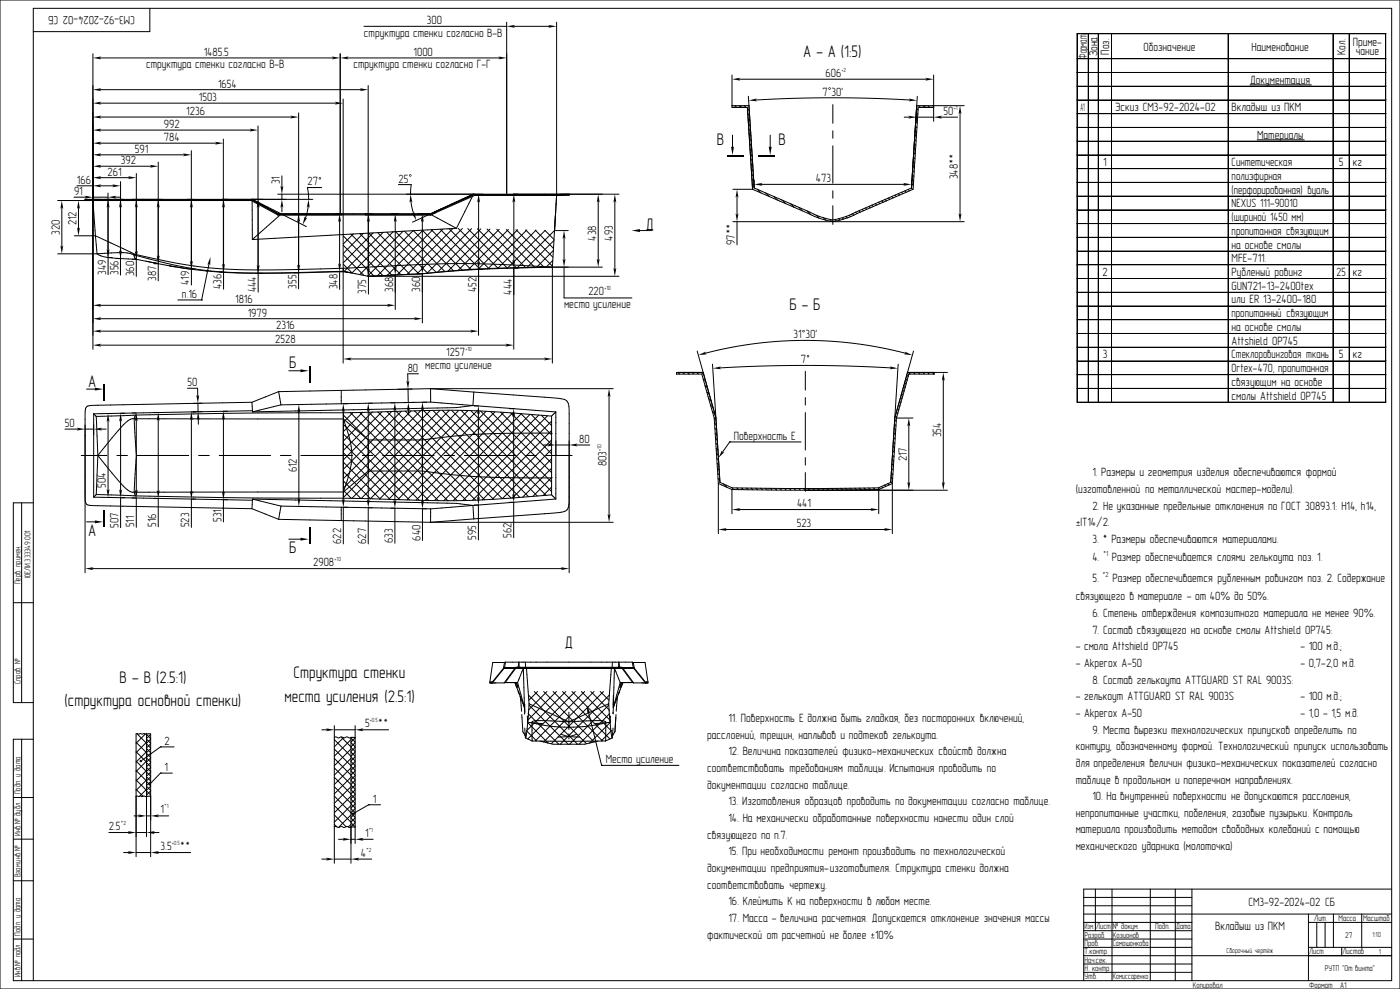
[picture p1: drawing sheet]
<svg xmlns="http://www.w3.org/2000/svg" width="841mm" height="594mm" viewBox="0 0 841 594" stroke-linecap="round" stroke-linejoin="round" font-family="sans-serif">
<g fill="none" stroke="#000" stroke-width=".6">
<path d="M0 0h841v594h-841zM90 5v14h-70M219 16h85M304 13v104M308 16h22M334 13v104l-2 43M56 32v178M60 35h140M204 32v96M208 35h92M647 20h186M647 35h186"/>
<path d="M654 20v222M660 20v222M668 20v222M738 20v222M801 20v222M810 20v222M811 20v222M832 21v14M832 36v8M833 21v14h-186M833 36v8h-186M833 20h-186v222h186v-8"/>
<path d="M60 54h157M206 59v159M221 51v115M440 45v19h9l3 50M444 48h113M450 58l3 55M551 58l-3 55M561 45v28M647 52h186v8h-186M751 51h37M832 44v8M832 52v8"/>
<path d="M833 44v8h-186M60 78h91M60 70h115M60 62h142M155 76v99M179 68v105M440 63h10M441 63l1 1M444 63l1 1M447 63l1 1M448 64h-4M449 65l1 1"/>
<path d="M449 68l1 1M449 71l1 1M449 72l1 8M450 74l1 2M450 77l1 2M454 60l48-1 45 1M500 79v4M500 63v11M543 70h4M550 78l1 1M550 76l1 1M550 73l1 1"/>
<path d="M550 70l1 1M550 68l1 1M551 65l1 1M551 70h10M552 63l1 1M553 64h3M555 63l1 1M555 64h.1M557 63l1 1M560 63l1 1M561 64h-9l-3 50-31 13a56 56 0 0 1-18 6 120 120 0 0 1-27-10l-21-9M565 70h10"/>
<path d="M577 67v62M579 63h-28v10M647 60h186v8h-186M647 68h186M832 60v8M832 69v8M832 77v8M833 69v8h-186M833 77v8h-186M60 93h51M60 100h31M60 86h70"/>
<path d="M95 97v72M115 90v81M134 83v91M440 81v7M450 80l1 2M450 84l1 1M450 87l1 1M451 90l1 1M451 93l1 1M451 96l1 1M451 99l1 1M463 81v7"/>
<path d="M500 88v22M548 100l1 1M549 97v1M549 94l1 1M549 93l-1 20M549 92l1 1M549 89l1 1M549 86l1 1M549 84l1 1M550 81v1M647 85h186v8h-186M647 93h186v8h-186"/>
<path d="M755 84h28M832 85v8M832 93v8M44 118h8M46 112h10M51 120h.1M51 120h100M56 118h9M60 112h8M60 107h18M65 116v39M69 118h3"/>
<path d="M72 109v56M82 104v62M151 120l16 8M152 120l32 16M167 117h205M169 106v7M169 117v3M185 113v7M185 113h.1M185 113h8M188 120h-137M239 111h8v6"/>
<path d="M284 118l-10 19M284 117l-36 16M285 117l-26 11M285 117h57M285 117l-23 10M285 117l-26 12M342 117h-57M440 114h12M443 118v11M451 102l1 1M452 105l1 1M452 108l1 1"/>
<path d="M452 111l1 1M453 113l36 16a31 31 0 0 0 13 3l8-3 38-16M453 108v5M455 114l2 2M457 111h87M460 116l2 2M465 118l2 2M500 115v4M532 120l1 1M534 119l1 1M536 118v1M538 117v1"/>
<path d="M540 116v1M542 115v1M544 115h.1M546 114v1M547 113l1 1M548 108v5M548 110l1 1M548 108l1 1M548 105l1 1M548 102l1 1M647 118h186v8h-186M647 101h186"/>
<path d="M832 102v8M832 110v8M832 118v8M833 102v8h-186M833 110v8h-186M35 120h116M37 124v24M47 124v14M56 120l1 22M65 124v27M151 120l16 9M151 121l1 23"/>
<path d="M167 129h92M167 129h.1M167 128h92M168 129l-16 15M169 124v3M185 124l-2 7M204 132v27M205 128v1M219 128v1M221 132v30M224 140l-18 18M227 140l25 25"/>
<path d="M230 140l-23 23M232 139l25 25M236 139l-25 25M237 132v29M238 139l24 25M242 139l-26 26M243 139l24 24M247 121l2 8M248 139l-27 27M248 139l25 24M254 138l24 24M254 132v28"/>
<path d="M254 138l-27 28M259 129h.1M259 128v1M259 129l15 8M259 138l24 24M260 138l-27 27M261 127h.1M262 128l-3 1M264 138l25 24M266 138l-27 27M270 137l24 25M272 137l-28 28"/>
<path d="M274 137l-62 4M275 137l24 24M278 137l-28 28M281 137l24 24 23-23M283 137l-27 27M287 137l23 24M288 121v37M289 137l-26 27M293 138l23 23M294 138l-25 25M298 138l23 23M300 138l-25 25"/>
<path d="M304 138l23 23M305 138l-24 24M309 121v36M310 138l22 22M311 138l-24 24M316 138l16 17M316 138l-23 24M322 138l10 11M322 138l-23 23M327 138l6 6M333 138l-22 23M333 138h.1"/>
<path d="M333 138h8M359 121v35M369 121v41M384 138h7M440 133h139M443 133v14M470 120l2 2M475 122l2 2M480 125l2 2M485 127l2 2M490 129l2 2M495 131l1 1"/>
<path d="M498 132l2 1M500 124v11M501 132l1 1M504 131l1 1M506 131l1 1M508 130l1 1M510 129l1 1M512 128l1 1M514 127l1 1M516 127h1M518 126l1 1M520 125l1 1"/>
<path d="M522 124l1 1M524 123l1 1M526 122l1 1M528 121l1 1M530 121h1M647 126h186v8h-186M647 134h186M832 126v8M832 135v8M833 135v8h-186M35 152h23M45 142h12"/>
<path d="M57 142l1 10M57 142l24 11M58 152l3 2 4 1M58 152a56 56 0 0 1 21 0l1 1M65 155h7M65 155h2M65 155v10M70 155h2M72 155l10 1M79 156h3M80 153a242 242 0 0 0 54 10M80 153l1 2 1 1"/>
<path d="M81 153a290 290 0 0 0 88 9l37-1M81 153h-1M82 156l13 2M88 157l4 1M92 158h2M93 158h2M95 158l7 2M102 160l8 1M102 160h3M102 160h.1M104 160l7 1M126 158l-5 22"/>
<path d="M206 142l24 24M206 147l19 19M206 153l13 12M206 159l6 5M211 141l24 24M212 141l-60 3M212 141l-6 6M216 140l25 25M218 140l-12 12M222 140l24 25M332 156l-4 5M332 150l-10 11"/>
<path d="M333 144l-17 17M339 142v14M647 151h186v8h-186M647 159h186v8h-186M832 143v8M832 151v8M832 159v8M833 143v8h-186M110 161h1M111 161l6 1M111 161h1M112 161l12 2"/>
<path d="M124 163h.1M124 163l31 1M132 163h2M155 164h3M177 164h2M179 164h-24M202 163h4M204 163v11M206 163h2M206 163l-27 1M206 163l-44 1-28-1M206 163h.1"/>
<path d="M206 163l15 3M206 161v2M208 163h1M208 163l1 1M209 163v1M209 164h2M221 166v11M235 165h2v21M251 164h3M254 164v30M254 164h.1M254 164l-33 2"/>
<path d="M287 162l-33 2M287 162v39M287 162h3M288 162v13M309 161a528 528 0 0 0-55 3M309 161v49M309 161l-22 1M309 161h2M330 160h.1M331 160l-22 1M332 160l-23 1M332 160v58"/>
<path d="M332 160h.1M332 160l-23-1a698 698 0 0 0-95 2h-8M339 160v19h41M362 160h-30M372 166h-151M647 167h186M832 168v8M832 176v8M833 168v8h-186M833 176v8h-186M60 183h173M60 191h190"/>
<path d="M60 199h223M107 180h14M121 180h.1M647 184h186v8h-186M647 192h186v8h-186M832 184v8M832 192v8M60 207h245M210 216h118M419 211l11 40-8-27h-16v1h16l7 26 3 39M423 212a238 238 0 0 1 121 0M428 219l4 71 8 3h44h44l7-3 5-71"/>
<path d="M549 211l-11 40M647 217h186v8h-186M647 200h186M832 201v8M832 209v8M832 217v8M833 201v8h-186M833 209v8h-186M52 234h5M113 233h6v5M167 235l-16 7M167 235l2 8"/>
<path d="M174 223h7M205 234v8M245 234v8M251 224h-6v6M259 233l-92 2M259 233v9M259 233l26 2M259 233h109M285 235l50 4 4 1 2 2 1 5v97M285 235l-1 9M366 237v73M407 224l1 1"/>
<path d="M410 224l1 1M413 224l1 1M416 224l1 1M419 224l1 1M421 224l2 1M422 228l2 1M424 232l1 1M425 235l1 2M426 239l1 2M432 221l50-2 27 1 26 1M484 223v11M484 239v4"/>
<path d="M541 239h1M542 236v1M542 234l1 1M543 232l1 1M544 230v1M544 228h1M545 225l1 1M546 224l1 1M546 225h15M546 225l-7 26M546 225h.1M549 224l1 1"/>
<path d="M551 224l1 1M554 224l1 1M557 224l1 1M560 224l1 1M561 224v1M567 228v62M569 224h-24l-7 27M647 225h186v8h-186M647 233h186M832 225v8M832 234v8M39 258h8"/>
<path d="M51 258h5M56 249v50M56 249l2 1M58 250l1 24M60 258h4M65 248h2M65 252v43M72 248h3M72 252v43M79 248h3M81 251l-2 1-2 1a118 118 0 0 0-18 21M81 251v9a112 112 0 0 1 0 30v6"/>
<path d="M81 251l125 1M81 249h.1M81 249l53-1a2584 2584 0 0 0 119-1 471 471 0 0 1 55 1l23 2M81 249v2M81 249l-23 1M82 252v43M93 248h2M95 252v43M115 247h2M115 251v45M116 242l-60 1-3 1-1 1-1 5v94M119 242v5"/>
<path d="M119 251v4M121 242h-5M121 247h-5M134 247h3M134 251v45M151 242h-35M151 242l1 5M152 247l-96 2M152 247h.1M169 243l-17 4M179 243h3M180 247v53"/>
<path d="M206 242h3M206 246v55M206 249l52 52M206 255l46 45M206 252a65 65 0 0 1 5 20v5a72 72 0 0 1-5 19M206 252l15 12h33M206 252v16M210 248l53 53M212 248l-6 6M216 248l53 53M218 248l-12 11M221 242h3"/>
<path d="M221 246v55M221 248l54 53M224 247l-18 18M227 247l53 54M229 247l-23 24M232 247l54 53M235 242h2M235 247l-29 29M237 246v55M238 247l53 53M241 247l-35 35M244 247l52 53"/>
<path d="M245 246v3M247 247l-41 41M249 247l53 52 29-29M253 247l-47 46M254 242h2M254 246v56M255 247l52 52M259 247l-53 52M259 242l-90 1M259 242l25 2M260 247l52 52M264 246l-53 53"/>
<path d="M266 246l52 52M270 246l-53 53M271 246l52 52M276 247l-54 53M277 247l51 50M281 247l-53 53M283 247l48 48M284 244l-10 1-122 2M284 244l50 3M285 244h2M287 247l-54 53M287 248v51"/>
<path d="M289 247l42 43M292 247l-53 53M295 247l36 37M297 247l-53 53M301 248l30 30M303 248l-53 52M306 245h3M307 248l24 25M308 248l-53 53M309 249v49M313 248l18 19M313 248l-52 53"/>
<path d="M318 249l-51 52M319 249l12 12M324 249l-52 52M325 249l6 7M329 250l-51 51M331 253l-47 47M331 259l-41 41M331 250v47M334 247l-3 3M334 247v53M427 243l1 2M428 247l1 2"/>
<path d="M429 251l1 1M429 254l1 1M429 257l2 1M484 248v22M537 257l1 1M537 255l1 1M537 252l1 1M538 251l-2 19M538 250h1M538 247l1 1M539 251l-3 39M539 251h9"/>
<path d="M539 245l1 1M540 243l1 1M540 241l1 1M546 255v35M49 274h15M59 274a116 116 0 0 0 18 21l4 1M59 274l-1 23M70 274h6M83 274h30M119 274h7M132 274h30M169 274h6"/>
<path d="M181 274h31M206 274v22M206 278l22 22M206 261l40 39M206 266l34 34M206 272l28 28M218 274h6M230 274h31M254 264v19M267 274h6M279 274h31M316 274h6"/>
<path d="M326 267h4M328 274h16M331 264l-35 36M331 276l-23 23M332 260h-29a363 363 0 0 0-49 4M334 267h8M346 267h8M430 260l1 1M430 263l1 1M430 266l1 1M430 269l1 1M430 272l1 1"/>
<path d="M431 275l1 1M431 278l1 1M438 265h.1M438 265l-4 7M438 265h43M484 275v4M536 279l1 1M536 276l1 1M536 273l1 1M536 271l1 1M536 268l1 1M537 265l1 1"/>
<path d="M537 263l1 1M537 260l1 1M51 295l1 7v1l2 1 97 2M56 299l96 1M58 297l23 1M58 297l-2 2M65 299h2M75 299h-3v18M79 299h3v18M81 296v2M81 298h.1M93 299h2v17"/>
<path d="M117 300h-2v17M152 300l122 2 10 2M152 300h.1M152 300l17 4M206 283l17 17M206 289l11 10M206 295l5 4M206 296h-125M254 283a428 428 0 0 0 78 4M254 283h-33l-15 13M331 297l-23 2a475 475 0 0 1-55 2l-47-2h-51l-74-1M331 281l-17 18"/>
<path d="M331 287l-11 11M331 293l-5 5M331 297l3 3M334 300l-50 4M342 298l-1 7-1 2h-2l-53 5M431 281l1 1M431 284l1 1M431 287l1 1M432 290l8 4M432 290v31M432 283h.1M432 286h.1"/>
<path d="M435 291l2 2M440 294h44M440 294v15M440 293l1 1M443 293l1 1M445 294h.1M446 293l1 1M448 293l1 1M451 293l1 1M454 293l1 1M457 293l1 1M460 293l1 1"/>
<path d="M463 293l1 1M465 293l2 1M466 294h.1M468 293l1 1M471 293l1 1M474 293l1 1M477 293l1 1M480 293l1 1M483 293l1 1M484 294h85M484 284v11M485 293l1 1"/>
<path d="M488 293l1 1M491 293l1 1M494 293l1 1M497 293l1 1M499 293l1 1M502 293l1 1M505 293l1 1M508 293l1 1M511 293l1 1M513 293l1 1M516 293l1 1M519 293l1 1"/>
<path d="M522 293l1 1M522 294h.1M525 293l1 1M527 293l1 1M528 294h-44M528 294v15M529 292l1 1M531 291l1 1M533 290l1 1M535 289l1 1M535 287l1 1M535 286h.1"/>
<path d="M535 284l1 1M535 283h.1M536 281l1 1M536 290l-8 4M536 290v31M536 289h.1M13 302v120M20 302h-12v120h12M52 313h5M137 300h-3v14M151 306l16 6M152 300l-1 6"/>
<path d="M167 312l92 2M169 304l90 2M169 304l-2 8M179 304h3M205 305v8M209 305h-3v22M224 305h-3v22M235 305h2M237 305v21M256 306h-2v19M259 314h109M259 306v8"/>
<path d="M284 304l-25 2M284 304l1 8M285 312l-26 2M285 303h2v21M306 302h3v21M444 306h80M532 318h-96M174 324h7M55 342h283M8 362h12M303 398h-7l-2 12M303 398l-1 3"/>
<path d="M304 398h76M304 398h-1M304 398l-1 3M316 398v3M368 398v3M380 398h.1M380 398v3M380 398h7l2 12M380 398l1 3M294 410h9M294 410h2M295 410h.1"/>
<path d="M303 401h78M303 401l-7 9M303 401v1M303 402h78M303 402l-7 8M303 410h.1M305 401v1M309 401h65M309 402l-6 8M310 402l-7 8M310 410l1 3M310 413l-1-3 3 7"/>
<path d="M311 410h-8M311 410h-1l1 3M311 410l3-8 1 23M311 410l4 15M311 401l1-3v3M311 416l1 1M312 417v1M312 418l1 9M312 418l3 7M316 402l2 21M317 417l30 30M321 415l31 32"/>
<path d="M323 415l-5 6M327 415l30 31M329 415l-12 11M332 415l30 30M334 415l-17 18M338 415l28 29M340 415l-24 24 6 6M344 415l23 24M346 415l-29 29M349 415l18 18M351 415l-30 30M355 415l11 11"/>
<path d="M357 415l-30 31M361 415l5 6M363 415l-32 32M366 417l-29 30M367 402l-1 21M368 418v7M369 402l-1 23M369 402l4 8M371 418l-3 7M371 418l-1 9M371 417v1M372 401v-3v3"/>
<path d="M372 416l-1 1M372 416h.1M372 415v1M373 410l-5 15M373 410h7M373 410h.1M373 413l1-3-2 7M373 410l-1 3M373 410v3M374 402l7 8M374 402l6 8M378 401v1"/>
<path d="M380 410h1M381 402l7 8M381 401l7 9M381 401v1M388 410h1M388 410h.1M389 410h.1M389 410h-8M193 438h4M201 436v82M201 438h12M213 436v71"/>
<path d="M217 438h16M313 429l1 10 2 3M315 425v4M315 425v-2v5M315 437l1 6M317 430v4M317 434l12 12M317 434l-1 9M317 434h3M317 429l19 18M318 423l23 24M318 423l24 11"/>
<path d="M318 423l-1 11M320 434v11M320 434a88 88 0 0 0 22 3M320 434l6 1M342 437v1M342 434l-19-1h-3v1M342 434l18-1h3l1 1M342 428v9M353 427l8 33M364 434v11M364 434a89 89 0 0 1-22 3M364 434l-6 1"/>
<path d="M366 423l-24 11M366 423v11M366 423l-24 24M366 429l-18 18M366 434l2 9M366 434h-2M367 430l-1 4M367 434l-13 12M367 439l-6 6M368 437v6M368 425v4v-1M370 429l-1 10-1 3"/>
<path d="M13 444v145M20 444h-12v145h828v-584h-816v584M82 446l6 6 3-2M82 451l6 7 3-3M82 457l6 6 3-2M82 441l6 5 3-2M87 441l-5 5M88 441h3v74M88 441h-6v74M88 441l3 3M88 444l3 2M88 447l3 2"/>
<path d="M88 450l3 2M88 452l3 3M88 455l3 3M88 458l3 3M88 446l-6 6M88 451l-6 7M88 457l-6 6M88 441v62M91 441l-3 3M91 447l-3 2M91 452l-3 3M91 458l-3 3"/>
<path d="M96 449h.1M96 449l-11 8M96 449h9M201 443h10M201 444l10 10 2-2M201 450l10 10 2-3M201 456l10 10 2-3M205 443l6 6 2-3M206 443l-5 6M211 443h2M211 444l-10 10M211 450l-10 10"/>
<path d="M211 456l-10 10M211 443l2 3M211 446l2 3M211 449l2 2M211 452l2 2M211 455l2 2M211 457l2 3M211 443v75M213 443l-2 3M213 449l-2 2M213 455l-2 2M316 442h.1"/>
<path d="M316 443l4 2M320 445h.1M320 445h44M337 441l5 1M342 441v1M342 442l-7 1M342 442v2M342 442l6 1M346 441l-4 1M359 445l-8 2h-19l-8-2M361 460h.1M361 460h47"/>
<path d="M364 445h.1M368 443l-4 2M368 443h.1M368 442h.1M8 479h12M82 478h9M82 463l6 6 3-2M82 468l6 7 3-3M82 474l4 4M88 461l3 2M88 464l3 2M88 467l3 2"/>
<path d="M88 469l3 3M88 472l3 3M88 475l3 3M88 478h.1M88 463l-6 6M88 468l-6 7M88 474l-4 4M91 464l-3 2M91 469l-3 3M91 475l-3 3M91 478h-1M96 464h.1"/>
<path d="M96 464l-6 7M96 464h8M201 461l10 10 2-2M201 467l10 10 2-3M201 472l10 10 2-2M201 478l10 10 2-2M211 461l-10 10M211 467l-10 10M211 472l-10 10M211 478l-10 10M211 460l2 3M211 463l2 3"/>
<path d="M211 466l2 2M211 469l2 2M211 472l2 2M211 474l2 3M211 477l2 3M211 480l2 2M213 460l-2 3M213 466l-2 2M213 472l-2 2M213 477l-2 3M81 490h3M88 490h3"/>
<path d="M95 490h6M201 497h10M201 484l10 10 2-3M201 489l7 8M201 495l1 2M211 494l2 3h-2M211 484l-10 10M211 489l-7 8M211 495l-2 2M211 483l2 2M211 486l2 2M211 488l2 3"/>
<path d="M211 491l2 3M213 483l-2 2M213 488l-2 3M213 494l-2 3M221 483h.1M221 483l-8 5M221 483h8M8 504h12M65 500h13M74 512h4M82 500h6M82 512h9"/>
<path d="M92 500h4M95 512h20M193 516h4M201 516h10M203 504h4M211 504h2M215 516h8M217 504h7M8 529h12M651 539h65M658 534v25M668 534v55"/>
<path d="M691 534v55M706 534v55M716 534v55M836 534h-185v55M651 549h185M651 554h65M651 559h65M651 544h65M786 554h50M786 549v40M791 554v15M796 554v15"/>
<path d="M801 549v20M818 549v20M8 564h12M651 574h185M651 564h65M651 569h65M651 579h65M786 569h50M806 569v5M651 584h65"/>
</g>
<circle cx="152" cy="120" r=".3" fill="#000"/>
<g fill="#000">
<path d="M439 88h2l-1 5zM462 88h2l-1 5zM379 138h5v1zM57 233l5 1-5 1zM181 222l5 1-5 1zM57 313h5l-5 1zM181 323l5 1-5 1z"/>
<path d="M304 16l5-1-1 1 1 1z" fill-rule="evenodd"/>
<path d="M329 15l5 1-5 1 1-1z" fill-rule="evenodd"/>
<path d="M56 35l5-1-1 1 1 1z" fill-rule="evenodd"/>
<path d="M199 34l5 1-5 1 1-1z" fill-rule="evenodd"/>
<path d="M204 35l5-1-1 1 1 1z" fill-rule="evenodd"/>
<path d="M299 34l5 1-5 1 1-1z" fill-rule="evenodd"/>
<path d="M56 54l5-1-1 1 1 1z" fill-rule="evenodd"/>
<path d="M216 53l5 1-5 1 1-1z" fill-rule="evenodd"/>
<path d="M440 48l5-1-1 1h1z" fill-rule="evenodd"/>
<path d="M450 60l5-1-1 1 1 1z" fill-rule="evenodd"/>
<path d="M498 53a.7 .7 0 0 1 1 0 .7 .7 0 0 1-1 0zM498 53a.5 .5 0 0 0 1 0 .5 .5 0 0 0-1 0z" fill-rule="evenodd"/>
<path d="M556 47l5 1h-5h1z" fill-rule="evenodd"/>
<path d="M56 78l5-1-1 1 1 1z" fill-rule="evenodd"/>
<path d="M56 70l5-1-1 1 1 1z" fill-rule="evenodd"/>
<path d="M56 62l5-1-1 1 1 1z" fill-rule="evenodd"/>
<path d="M150 77l5 1-5 1 1-1z" fill-rule="evenodd"/>
<path d="M174 69l5 1-5 1 1-1z" fill-rule="evenodd"/>
<path d="M201 61l5 1-5 1 1-1z" fill-rule="evenodd"/>
<path d="M546 69l5 1-5 1 1-1z" fill-rule="evenodd"/>
<path d="M546 59l5 1-5 1 1-1z" fill-rule="evenodd"/>
<path d="M561 70l5-1-1 1 1 1z" fill-rule="evenodd"/>
<path d="M577 63l1 5-1-1-1 1z" fill-rule="evenodd"/>
<path d="M56 100l5-1-1 1 1 1z" fill-rule="evenodd"/>
<path d="M56 93l5-1-1 1 1 1z" fill-rule="evenodd"/>
<path d="M56 86l5-1-1 1 1 1z" fill-rule="evenodd"/>
<path d="M110 92l5 1-5 1 1-1z" fill-rule="evenodd"/>
<path d="M129 85l5 1-5 1 1-1z" fill-rule="evenodd"/>
<path d="M437 93h10v1h-10z" fill-rule="evenodd"/>
<path d="M456 93h10v1h-10z" fill-rule="evenodd"/>
<path d="M51 118h5l-5 1 1-1z" fill-rule="evenodd"/>
<path d="M56 112l5-1-1 1h1z" fill-rule="evenodd"/>
<path d="M56 107l5-1-1 1 1 1z" fill-rule="evenodd"/>
<path d="M67 111l5 1h-5h1z" fill-rule="evenodd"/>
<path d="M65 118h5h-1l1 1z" fill-rule="evenodd"/>
<path d="M77 106l5 1-5 1 1-1z" fill-rule="evenodd"/>
<path d="M90 99l5 1-5 1 1-1z" fill-rule="evenodd"/>
<path d="M168 112l1 1 1-1-1 5z" fill-rule="evenodd"/>
<path d="M191 107a1 1 0 0 1 2 0 1 1 0 0 1-2 0zM192 107a.5 .5 0 0 0 1 0 .5 .5 0 0 0-1 0z" fill-rule="evenodd"/>
<path d="M246 105a.7 .7 0 0 1 1 0 .7 .7 0 0 1-1 0zM246 105a.5 .5 0 0 0 1 0 .5 .5 0 0 0-1 0z" fill-rule="evenodd"/>
<path d="M443 114l1 5-1-1-1 1z" fill-rule="evenodd"/>
<path d="M453 111l5-1-1 1 1 1z" fill-rule="evenodd"/>
<path d="M543 110l5 1-5 1 1-1z" fill-rule="evenodd"/>
<path d="M37 120l1 5-1-1-1 1z" fill-rule="evenodd"/>
<path d="M46 137l1 1 1-1-1 5z" fill-rule="evenodd"/>
<path d="M47 120l1 5-1-1-1 1z" fill-rule="evenodd"/>
<path d="M65 120l1 5-1-1-1 1z" fill-rule="evenodd"/>
<path d="M72 120l1 5-1-1-1 1z" fill-rule="evenodd"/>
<path d="M82 120l1 5-1-1-1 1z" fill-rule="evenodd"/>
<path d="M95 120l1 5-1-1-1 1z" fill-rule="evenodd"/>
<path d="M115 120l1 5-1-1-1 1z" fill-rule="evenodd"/>
<path d="M134 120l1 5-1-1-1 1z" fill-rule="evenodd"/>
<path d="M155 120l1 5-1-1-1 1z" fill-rule="evenodd"/>
<path d="M169 120l1 5-1-1-1 1z" fill-rule="evenodd"/>
<path d="M179 128l1 5-1-1-1 1z" fill-rule="evenodd"/>
<path d="M183 130v1h2l-3 4z" fill-rule="evenodd"/>
<path d="M185 120l1 5-1-1-1 1z" fill-rule="evenodd"/>
<path d="M204 128l1 5-1-1-1 1z" fill-rule="evenodd"/>
<path d="M221 128l1 5-1-1-1 1z" fill-rule="evenodd"/>
<path d="M237 128l1 5-1-1v1z" fill-rule="evenodd"/>
<path d="M247 128l2 1v-2l1 5z" fill-rule="evenodd"/>
<path d="M247 117l1 5-1-1-1 1z" fill-rule="evenodd"/>
<path d="M254 128l1 5-1-1-1 1z" fill-rule="evenodd"/>
<path d="M288 117v5v-1l-1 1z" fill-rule="evenodd"/>
<path d="M309 117l1 5-1-1-1 1z" fill-rule="evenodd"/>
<path d="M359 117l1 5-1-1-1 1z" fill-rule="evenodd"/>
<path d="M369 117l1 5-1-1-1 1z" fill-rule="evenodd"/>
<path d="M442 128l1 1 1-1-1 5z" fill-rule="evenodd"/>
<path d="M576 128l1 1 1-1-1 5z" fill-rule="evenodd"/>
<path d="M36 147l1 1 1-1-1 5z" fill-rule="evenodd"/>
<path d="M64 150l1 1 1-1-1 5z" fill-rule="evenodd"/>
<path d="M71 150l1 1 1-1-1 5z" fill-rule="evenodd"/>
<path d="M81 151l1 1 1-1-1 5z" fill-rule="evenodd"/>
<path d="M94 153l1 1 1-1-1 5z" fill-rule="evenodd"/>
<path d="M114 157l1 1 1-1-1 5z" fill-rule="evenodd"/>
<path d="M126 154v5v-1l-1 1z" fill-rule="evenodd"/>
<path d="M133 158l1 1 1-1-1 5z" fill-rule="evenodd"/>
<path d="M154 159l1 1 1-1-1 5z" fill-rule="evenodd"/>
<path d="M178 159l1 1 1-1-1 5z" fill-rule="evenodd"/>
<path d="M203 158l1 1 1-1-1 5z" fill-rule="evenodd"/>
<path d="M253 159l1 1 1-1-1 5z" fill-rule="evenodd"/>
<path d="M287 157l1 1v-1v5z" fill-rule="evenodd"/>
<path d="M308 156l1 1 1-1-1 5z" fill-rule="evenodd"/>
<path d="M338 155l1 1 1-1-1 5z" fill-rule="evenodd"/>
<path d="M339 138l1 5-1-1-1 1z" fill-rule="evenodd"/>
<path d="M358 155l1 1 1-1-1 5z" fill-rule="evenodd"/>
<path d="M220 161l1 1 1-1-1 5z" fill-rule="evenodd"/>
<path d="M237 160v1l1-1-1 5z" fill-rule="evenodd"/>
<path d="M368 161l1 1 1-1-1 5z" fill-rule="evenodd"/>
<path d="M56 183l5-1-1 1 1 1z" fill-rule="evenodd"/>
<path d="M56 191h5h-1l1 1z" fill-rule="evenodd"/>
<path d="M56 199l5-1-1 1 1 1z" fill-rule="evenodd"/>
<path d="M232 182l5 1-5 1 1-1z" fill-rule="evenodd"/>
<path d="M249 191h5l-5 1 1-1z" fill-rule="evenodd"/>
<path d="M282 198l5 1-5 1 1-1z" fill-rule="evenodd"/>
<path d="M482 199a.7 .7 0 0 1 1 0 .7 .7 0 0 1-1 0zM482 199a.5 .5 0 0 0 1 0 .5 .5 0 0 0-1 0z" fill-rule="evenodd"/>
<path d="M56 207l5-1-1 1 1 1z" fill-rule="evenodd"/>
<path d="M186 220h1v10h-1z" fill-rule="evenodd"/>
<path d="M206 216l5-1-1 1h1z" fill-rule="evenodd"/>
<path d="M304 206l5 1-5 1 1-1z" fill-rule="evenodd"/>
<path d="M327 215l5 1h-5h1z" fill-rule="evenodd"/>
<path d="M419 213l5-2-1 1 2 1z" fill-rule="evenodd"/>
<path d="M485 214a.7 .7 0 0 1 1 0 .7 .7 0 0 1-1 0zM485 214a.5 .5 0 0 0 1 0 .5 .5 0 0 0-1 0z" fill-rule="evenodd"/>
<path d="M543 211l5 2h-5l1-1z" fill-rule="evenodd"/>
<path d="M62 231h1v10h-1z" fill-rule="evenodd"/>
<path d="M118 237l1 1 1-1-1 5z" fill-rule="evenodd"/>
<path d="M244 229l1 1 1-1-1 5z" fill-rule="evenodd"/>
<path d="M366 233l1 5-1-1-1 1z" fill-rule="evenodd"/>
<path d="M428 221l5-1-1 1 1 1z" fill-rule="evenodd"/>
<path d="M534 220l5 1-5 1 1-1z" fill-rule="evenodd"/>
<path d="M567 224l1 5-1-1-1 1z" fill-rule="evenodd"/>
<path d="M46 257l5 1-5 1 1-1z" fill-rule="evenodd"/>
<path d="M56 258l5-1-1 1 1 1z" fill-rule="evenodd"/>
<path d="M65 248l1 5-1-1-1 1z" fill-rule="evenodd"/>
<path d="M72 248l1 5-1-1v1z" fill-rule="evenodd"/>
<path d="M82 248l1 5-1-1-1 1z" fill-rule="evenodd"/>
<path d="M95 248l1 5-1-1-1 1z" fill-rule="evenodd"/>
<path d="M115 247l1 5-1-1-1 1z" fill-rule="evenodd"/>
<path d="M119 247l1 5-1-1-1 1z" fill-rule="evenodd"/>
<path d="M134 247l1 5-1-1-1 1z" fill-rule="evenodd"/>
<path d="M180 243v5v-1l-1 1z" fill-rule="evenodd"/>
<path d="M206 242l1 5-1-1-1 1z" fill-rule="evenodd"/>
<path d="M221 242l1 5-1-1-1 1z" fill-rule="evenodd"/>
<path d="M237 242l1 5-1-1-1 1z" fill-rule="evenodd"/>
<path d="M245 242l1 5-1-1-1 1z" fill-rule="evenodd"/>
<path d="M254 242l1 5-1-1-1 1z" fill-rule="evenodd"/>
<path d="M287 244l1 5-1-1v1z" fill-rule="evenodd"/>
<path d="M309 245v5v-1l-1 1z" fill-rule="evenodd"/>
<path d="M546 251l1 5-1-1-1 1z" fill-rule="evenodd"/>
<path d="M329 266l5 1-5 1 1-1z" fill-rule="evenodd"/>
<path d="M342 267l5-1-1 1 1 1z" fill-rule="evenodd"/>
<path d="M434 270v2l1-1-3 4z" fill-rule="evenodd"/>
<path d="M64 294l1 1 1-1-1 5z" fill-rule="evenodd"/>
<path d="M72 294v1l1-1-1 5z" fill-rule="evenodd"/>
<path d="M81 294l1 1 1-1-1 5z" fill-rule="evenodd"/>
<path d="M94 294l1 1 1-1-1 5z" fill-rule="evenodd"/>
<path d="M114 295l1 1 1-1-1 5z" fill-rule="evenodd"/>
<path d="M133 295l1 1 1-1-1 5z" fill-rule="evenodd"/>
<path d="M179 299l1 1v-1v5z" fill-rule="evenodd"/>
<path d="M205 300l1 1 1-1-1 5z" fill-rule="evenodd"/>
<path d="M220 300l1 1 1-1-1 5z" fill-rule="evenodd"/>
<path d="M287 298v1l1-1-1 5z" fill-rule="evenodd"/>
<path d="M308 297l1 1v-1v5z" fill-rule="evenodd"/>
<path d="M545 289l1 1 1-1-1 5z" fill-rule="evenodd"/>
<path d="M566 289l1 1 1-1-1 5z" fill-rule="evenodd"/>
<path d="M62 306h1v10h-1z" fill-rule="evenodd"/>
<path d="M236 300l1 1 1-1-1 5z" fill-rule="evenodd"/>
<path d="M253 301l1 1 1-1-1 5z" fill-rule="evenodd"/>
<path d="M365 309l1 1 1-1-1 5z" fill-rule="evenodd"/>
<path d="M432 318l5-1-1 1 1 1z" fill-rule="evenodd"/>
<path d="M440 306l5-1-1 1 1 1z" fill-rule="evenodd"/>
<path d="M523 305l5 1-5 1 1-1z" fill-rule="evenodd"/>
<path d="M531 317l5 1-5 1 1-1z" fill-rule="evenodd"/>
<path d="M647 313l1 1h1h-1v1l-1-1zM647 316h2z" fill-rule="evenodd"/>
<path d="M186 317h1v10h-1z" fill-rule="evenodd"/>
<path d="M51 342l5-1-1 1h1z" fill-rule="evenodd"/>
<path d="M337 341l5 1h-5h1z" fill-rule="evenodd"/>
<path d="M196 437l5 1-5 1 1-1z" fill-rule="evenodd"/>
<path d="M213 438l5-1-1 1 1 1z" fill-rule="evenodd"/>
<path d="M352 424l3 4-2-1v2z" fill-rule="evenodd"/>
<path d="M83 489l5 1-5 1 1-1z" fill-rule="evenodd"/>
<path d="M88 500l5-1-1 1 1 1z" fill-rule="evenodd"/>
<path d="M91 490l5-1-1 1 1 1z" fill-rule="evenodd"/>
<path d="M77 499l5 1-5 1 1-1z" fill-rule="evenodd"/>
<path d="M77 511l5 1-5 1 1-1z" fill-rule="evenodd"/>
<path d="M91 512l5-1-1 1 1 1z" fill-rule="evenodd"/>
<path d="M196 515l5 1-5 1 1-1z" fill-rule="evenodd"/>
<path d="M206 503l5 1-5 1 1-1z" fill-rule="evenodd"/>
<path d="M211 516l5-1-1 1 1 1z" fill-rule="evenodd"/>
<path d="M213 504l5-1-1 1 1 1z" fill-rule="evenodd"/>
<path d="M524 561l1 1h-1v1v-1h-1l1-1zM523 563h2z" fill-rule="evenodd"/>
<circle cx="85" cy="457" r=".7"/>
<circle cx="90" cy="471" r=".7"/>
<circle cx="212" cy="489" r=".7"/>
</g>
<g font-size="8.9">
<text x="483" y="34">А - А (1:5)</text>
<text x="431" y="87">В</text>
<text x="468" y="87">В</text>
<text x="388" y="138">Д</text>
<text x="474" y="186">Б - Б</text>
<text x="174" y="221">Б</text>
<text x="53" y="232">А</text>
<text x="53" y="322">А</text>
<text x="174" y="332">Б</text>
<text x="339" y="389">Д</text>
<text x="176" y="407">Структура стенки</text>
<text x="72" y="410">В - В (2.5:1)</text>
<text x="39" y="424">(структура основной стенки)</text>
<text x="171" y="421">места усиления (2.5:1)</text>
</g>
<g font-size="6.3">
<text x="81" y="9" transform="rotate(-180 81 9)">СМ3-92-2024-02 СБ</text>
<text x="256" y="15">300</text>
<text x="219" y="22">структура стенки согласно В-В</text>
<text x="813" y="28">Приме-</text>
<text x="122" y="34">1485.5</text>
<text x="248" y="34">1000</text>
<text x="653" y="35" transform="rotate(-90 653 35)">Формат</text>
<text x="659" y="34" transform="rotate(-90 659 34)">Зона</text>
<text x="666" y="33" transform="rotate(-90 666 33)">Поз.</text>
<text x="687" y="30">Обозначение</text>
<text x="752" y="30">Наименование</text>
<text x="808" y="33" transform="rotate(-90 808 33)">Кол.</text>
<text x="814" y="33">чание</text>
<text x="88" y="41">структура стенки согласно В-В</text>
<text x="212" y="41">структура стенки согласно Г-Г</text>
<text x="496" y="46">606</text>
<text x="131" y="53">1654</text>
<text x="751" y="50">Документация</text>
<text x="494" y="57">7</text>
<text x="499" y="57">30'</text>
<text x="119" y="61">1503</text>
<text x="112" y="69">1236</text>
<text x="567" y="69">50</text>
<text x="670" y="67">Эскиз СМ3-92-2024-02</text>
<text x="740" y="67">Вкладыш из ПКМ</text>
<text x="98" y="77">992</text>
<text x="755" y="83">Материалы</text>
<text x="98" y="85">784</text>
<text x="81" y="92">591</text>
<text x="73" y="99">392</text>
<text x="663" y="100">1</text>
<text x="740" y="100">Синтетическая</text>
<text x="804" y="100">5</text>
<text x="813" y="100">кг</text>
<text x="65" y="105">261</text>
<text x="575" y="108" transform="rotate(-90 575 108)">348**</text>
<text x="46" y="110">166</text>
<text x="168" y="111" transform="rotate(-90 168 111)">31</text>
<text x="185" y="111">27</text>
<text x="239" y="110">25</text>
<text x="490" y="109">473</text>
<text x="740" y="108">полиэфирная</text>
<text x="44" y="117">91</text>
<text x="740" y="116">(перфорированная) вуаль</text>
<text x="740" y="125">NEXUS 111-90010</text>
<text x="46" y="135" transform="rotate(-90 46 135)">212</text>
<text x="740" y="133">(шириной 1450 мм)</text>
<text x="36" y="141" transform="rotate(-90 36 141)">320</text>
<text x="740" y="141">пропитанная связующим</text>
<text x="358" y="145" transform="rotate(-90 358 145)">438</text>
<text x="368" y="145" transform="rotate(-90 368 145)">493</text>
<text x="441" y="147" transform="rotate(-90 441 147)">97**</text>
<text x="740" y="149">на основе смолы</text>
<text x="740" y="158">MFE-711.</text>
<text x="64" y="165" transform="rotate(-90 64 165)">349</text>
<text x="71" y="165" transform="rotate(-90 71 165)">356</text>
<text x="81" y="166" transform="rotate(-90 81 166)">360</text>
<text x="662" y="166">2</text>
<text x="740" y="166">Рубленый ровинг</text>
<text x="803" y="166">25</text>
<text x="813" y="166">кг</text>
<text x="94" y="169" transform="rotate(-90 94 169)">387</text>
<text x="114" y="171" transform="rotate(-90 114 171)">419</text>
<text x="133" y="174" transform="rotate(-90 133 174)">436</text>
<text x="178" y="173" transform="rotate(-90 178 173)">355</text>
<text x="203" y="174" transform="rotate(-90 203 174)">348</text>
<text x="109" y="179">п.16</text>
<text x="154" y="175" transform="rotate(-90 154 175)">444</text>
<text x="220" y="177" transform="rotate(-90 220 177)">375</text>
<text x="236" y="175" transform="rotate(-90 236 175)">368</text>
<text x="252" y="175" transform="rotate(-90 252 175)">360</text>
<text x="286" y="175" transform="rotate(-90 286 175)">452</text>
<text x="307" y="177" transform="rotate(-90 307 177)">444</text>
<text x="353" y="177">220</text>
<text x="740" y="174">GUN721-13-2400tex</text>
<text x="141" y="182">1816</text>
<text x="339" y="185">место усиление</text>
<text x="740" y="182">или ER 13-2400-180</text>
<text x="149" y="190">1979</text>
<text x="740" y="191">пропитанный связующим</text>
<text x="166" y="198">2316</text>
<text x="477" y="203" transform="rotate(-1 477 203)">31</text>
<text x="484" y="203">3</text>
<text x="487" y="203" transform="rotate(1 487 203)">0</text>
<text x="490" y="203" transform="rotate(2 490 203)">'</text>
<text x="740" y="199">на основе смолы</text>
<text x="165" y="206">2528</text>
<text x="740" y="207">Attshield OP745</text>
<text x="268" y="214">1257</text>
<text x="662" y="215">3</text>
<text x="740" y="215">Стеклоровинговая ткань</text>
<text x="804" y="215">5</text>
<text x="813" y="215">кг</text>
<text x="481" y="218">7</text>
<text x="245" y="223">80 место усиление</text>
<text x="740" y="224">Ortex-470, пропитанная</text>
<text x="113" y="232">50</text>
<text x="740" y="232">связующим на основе</text>
<text x="740" y="240">смолы Attshield OP745</text>
<text x="39" y="256">50</text>
<text x="565" y="263" transform="rotate(-90 565 263)">354</text>
<text x="348" y="266">80</text>
<text x="441" y="264">Поверхность Е</text>
<text x="364" y="280" transform="rotate(-90 364 280)">803</text>
<text x="545" y="277" transform="rotate(-90 545 277)">217</text>
<text x="178" y="284" transform="rotate(-90 178 284)">612</text>
<text x="656" y="286">1. Размеры и геометрия изделия обеспечиваются формой</text>
<text x="64" y="293" transform="rotate(-90 64 293)">504</text>
<text x="646" y="296">(изготовленной по металлической мастер-модели).</text>
<text x="479" y="305">441</text>
<text x="656" y="306">2. Не указанные предельные отклонения по ГОСТ 30893.1: H14, h14,</text>
<text x="71" y="317" transform="rotate(-90 71 317)">507</text>
<text x="81" y="317" transform="rotate(-90 81 317)">511</text>
<text x="94" y="316" transform="rotate(-90 94 316)">516</text>
<text x="114" y="317" transform="rotate(-90 114 317)">523</text>
<text x="133" y="314" transform="rotate(-90 133 314)">531</text>
<text x="479" y="317">523</text>
<text x="649" y="316">IT14/2.</text>
<text x="307" y="323" transform="rotate(-90 307 323)">562</text>
<text x="205" y="327" transform="rotate(-90 205 327)">622</text>
<text x="220" y="327" transform="rotate(-90 220 327)">627</text>
<text x="236" y="326" transform="rotate(-90 236 326)">633</text>
<text x="253" y="325" transform="rotate(-90 253 325)">640</text>
<text x="286" y="324" transform="rotate(-90 286 324)">595</text>
<text x="656" y="326">3. * Размеры обеспечиваются материалами.</text>
<text x="188" y="340">2908</text>
<text x="656" y="337">4.</text>
<text x="668" y="337">Размер обеспечивается слоями гелькоута поз. 1.</text>
<text x="656" y="349">5.</text>
<text x="668" y="349">Размер обеспечивается рубленным ровингом поз. 2. Содержание</text>
<text x="646" y="361">связующего в материале - от 40% до 50%.</text>
<text x="656" y="371">6. Степень отверждения композитного материала не менее 90%.</text>
<text x="656" y="381">7. Состав связующего на основе смолы Attshield OP745:</text>
<text x="646" y="391">- смола Attshield OP745</text>
<text x="781" y="391">- 100 м.д.;</text>
<text x="646" y="401">- Akperox A-50</text>
<text x="781" y="401">- 0,7-2,0 м.д.</text>
<text x="656" y="411">8. Состав гелькоута ATTGUARD ST RAL 9003S:</text>
<text x="646" y="421">- гелькоут ATTGUARD ST RAL 9003S</text>
<text x="781" y="421">- 100 м.д.;</text>
<text x="646" y="431">- Akperox A-50</text>
<text x="781" y="431">- 1,0 - 1,5 м.д.</text>
<text x="219" y="437">5</text>
<text x="227" y="437">**</text>
<text x="438" y="434">11. Поверхность Е должна быть гладкая, без посторонних включений,</text>
<text x="425" y="444">расслоений, трещин, наплывов и подтеков гелькоута.</text>
<text x="656" y="441">9. Места вырезки технологических припусков определить по</text>
<text x="99" y="447">2</text>
<text x="438" y="454">12. Величина показателей физико-механических свойств должна</text>
<text x="646" y="451">контуру, обозначенному формой. Технологический припуск использовать</text>
<text x="364" y="458">Место усиление</text>
<text x="646" y="461">для определения величин физико-механических показателей согласно</text>
<text x="99" y="463">1</text>
<text x="425" y="464">соответствовать требованиям таблицы. Испытания проводить по</text>
<text x="425" y="474">документации согласно таблице.</text>
<text x="646" y="471">таблице в продольном и поперечном направлениях.</text>
<text x="224" y="482">1</text>
<text x="438" y="484">13. Изготовления образцов проводить по документации согласно таблице.</text>
<text x="656" y="481">10. На внутренней поверхности не допускаются расслоения,</text>
<text x="97" y="489">1</text>
<text x="646" y="491">непропитанные участки, побеления, газовые пузырьки. Контроль</text>
<text x="438" y="494">14. На механически обработанные поверхности нанести один слой</text>
<text x="65" y="499">2.5</text>
<text x="219" y="503">1</text>
<text x="425" y="504">связующего по п.7.</text>
<text x="646" y="501">материала производить методом свободных колебаний с помощью</text>
<text x="97" y="511">3.5</text>
<text x="108" y="511">**</text>
<text x="217" y="514">4</text>
<text x="438" y="514">15. При необходимости ремонт производить по технологической</text>
<text x="646" y="511">механического ударника (молоточка)</text>
<text x="425" y="524">документации предприятия-изготовителя. Структура стенки должна</text>
<text x="425" y="534">соответствовать чертежу.</text>
<text x="438" y="544">16. Клеймить К на поверхности в любом месте.</text>
<text x="750" y="544">СМ3-92-2024-02 СБ</text>
<text x="438" y="554">17. Масса - величина расчетная. Допускается отклонение значения массы</text>
<text x="425" y="564">фактической от расчетной не более</text>
<text x="526" y="564">10%</text>
<text x="730" y="559">Вкладыш из ПКМ</text>
</g>
<text font-size="5.9" x="649" y="67">А1</text>
<g font-size="4.4">
<text x="18" y="347" transform="rotate(-90 18 347)">ЮЕЛИ.333349.001</text>
<text x="12" y="351" transform="rotate(-90 12 351)">Перв. примен.</text>
<text x="12" y="411" transform="rotate(-90 12 411)">Справ. №</text>
<text x="12" y="477" transform="rotate(-90 12 477)">Подп. и дата</text>
<text x="12" y="502" transform="rotate(-90 12 502)">Инв.№ дубл.</text>
<text x="12" y="527" transform="rotate(-90 12 527)">Взам.инв.№</text>
<text x="789" y="553">Лит.</text>
<text x="804" y="553">Масса</text>
<text x="819" y="553">Масштаб</text>
<text x="12" y="562" transform="rotate(-90 12 562)">Подп. и дата</text>
<text x="652" y="558">Изм.</text>
<text x="652" y="563">Разраб.</text>
<text x="659" y="558">Лист</text>
<text x="669" y="558">№ докум.</text>
<text x="669" y="563">Козионов</text>
<text x="694" y="558">Подп.</text>
<text x="707" y="558">Дата</text>
<text x="808" y="563">27</text>
<text x="652" y="568">Пров.</text>
<text x="669" y="568">Самошонкова</text>
<text x="652" y="573">Т.контр.</text>
<text x="787" y="573">Лист</text>
<text x="807" y="573">Листов</text>
<text x="652" y="578">Нач.сек.</text>
<text x="12" y="587" transform="rotate(-90 12 587)">Инв.№ подл.</text>
<text x="652" y="583">Н. контр.</text>
<text x="796" y="583">РУТП &quot;От винта&quot;</text>
<text x="652" y="588">Утв.</text>
<text x="669" y="588">Комиссаренко</text>
<text x="717" y="593">Копировал</text>
<text x="787" y="593">Формат</text>
<text x="805" y="593">A1</text>
</g>
<g font-size="3.8">
<text x="663" y="334">*1</text>
<text x="662" y="346">*2</text>
<text x="824" y="563">1:10</text>
<text x="737" y="572">Сборочный чертёж</text>
<text x="828" y="573">1</text>
</g>
<g font-size="3.2">
<text x="506" y="43">+2</text>
<text x="573" y="66">+1</text>
<text x="363" y="174">+10</text>
<text x="280" y="211">+10</text>
<text x="361" y="271" transform="rotate(-90 361 271)">+10</text>
<text x="201" y="337">+10</text>
<text x="222" y="434">+0.5</text>
<text x="99" y="486">*1</text>
<text x="73" y="496">*2</text>
<text x="221" y="500">*1</text>
<text x="103" y="508">+0.5</text>
<text x="220" y="511">*2</text>
</g>
</svg>
